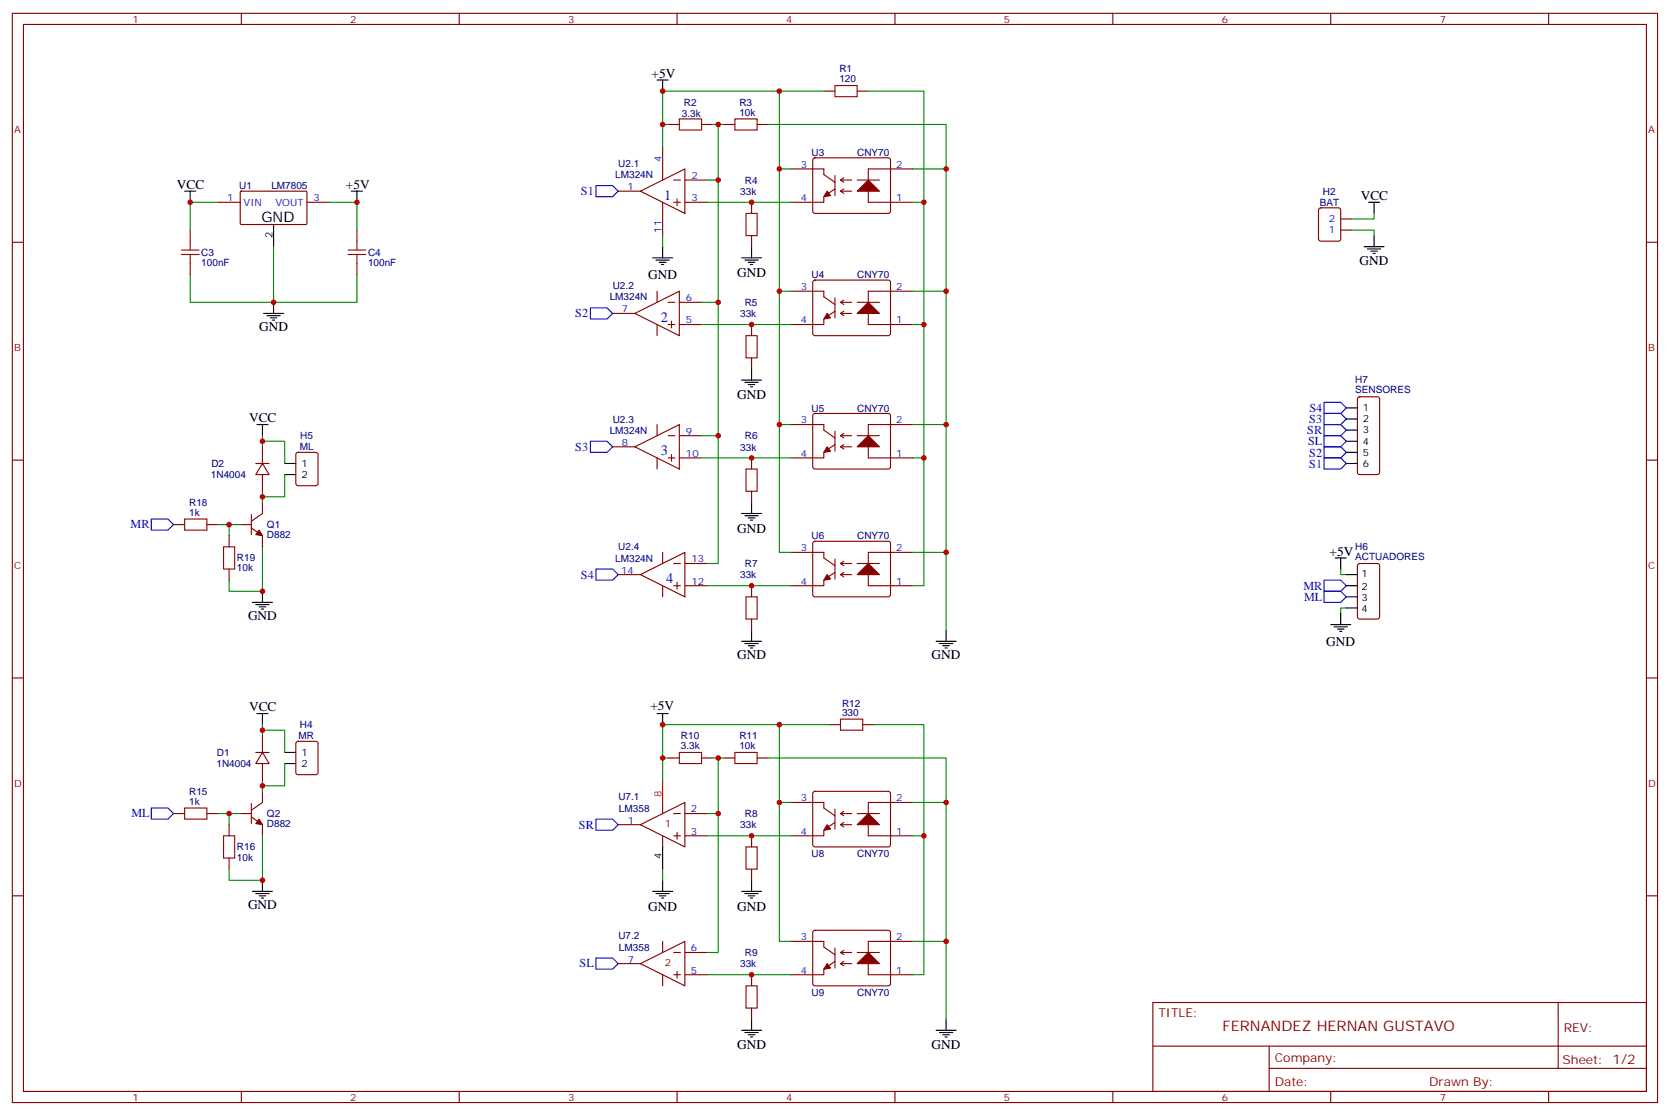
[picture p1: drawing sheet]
<svg xmlns="http://www.w3.org/2000/svg" width="530mm" height="354mm" viewBox="0 0 530 354" stroke-linecap="round" stroke-linejoin="round" font-family="sans-serif">
<g fill="none" stroke="#870000" stroke-width=".35">
<path d="M3.9 4.2h522.1v345.8h-522.1zM7.4 7.8h515.1v338.6h-515.1zM76.6 4.2v3.6M145.7 4.2v3.6M214.9 4.2v3.6M284 4.2v3.6M353.2 4.2v3.6M422.3 4.2v3.6M491.5 4.2v3.6M212.1 39.5h3.5M222.6 39.5h3.6M229.7 39.5h3.5"/>
<path d="M240.3 39.5h3.5M261.4 28.9h3.6M272 28.9h3.6M210.3 46.6v10.5M213.8 57.1h2.1M217.3 57.1h7.1M250.9 53.6h10.5v1.8l3.6 2.5M258.2 50.3l.4-.2h23.3l.5 .2 .2 .5-.1 16.5-.6 .4h-23.6l-.4-.7v-16.2zM265 55.7v6.4M265 60l-2.1 1.4M266.7 57.1h3.6M266.7 57.1l1.1 .8"/>
<path d="M267.8 56.4l-1.1 .7M267.8 60l-1.1 .7M272 57.1h7.1M289.7 53.6h-14.1v10.6h14.1M3.9 76.9h3.5M60.4 73v3.6M69.2 64.2h7M76.3 60.9l.3-.2h20.6l.2 .3-.1 10.1-.3 .2-20.6-.1-.2-.3zM97.4 64.2h7.1M113.3 73v3.6M196.2 60.7h7M203.2 60.7l14.1-7.1v14.1z"/>
<path d="M210.3 64.2v10.6M213.8 64.2h2.1M214.9 63.1v2.2M217.3 64.2h7.1M238.5 64.2v3.5M238.5 74.8v3.5M261.4 62.4v1.8h-10.5M266.7 60.7h3.6M266.7 60.7l1.1 .7M418.7 66.2l.4-.2h5.7l.6 .4 .1 9.4-.5 .7-5.9 .1-.6-.5-.1-9.4zM425.5 73h3.5M425.5 69.5h3.5"/>
<path d="M522.5 76.9h3.5M60.4 83.6v3.5M113.3 83.6v3.5M194.4 99.5h7.1M201.5 99.5l14.1-7.1v14.1zM208.5 92.4v3.6M212.1 96h2.1M215.6 96h7M250.9 92.4h10.5v1.8l3.6 2.5M258.2 89.1l.4-.2h23.3l.5 .2 .2 .5-.1 16.5-.6 .4h-23.6l-.4-.7v-16.2zM265 94.5v6.4M265 98.8l-2.1 1.4"/>
<path d="M266.7 99.5h3.6M266.7 96h3.6M266.7 96l1.1 .7M266.7 99.5l1.1 .7M267.8 95.2l-1.1 .8M267.8 98.8l-1.1 .7M272 96h7.1M289.7 92.4h-14.1v10.6h14.1M208.5 103v3.5M212.1 103h2.1M213.1 102v2.1M215.6 103h7"/>
<path d="M238.5 103v3.5M238.5 113.6v3.5M261.4 101.2v1.8h-10.5M208.5 134.8v3.5M212.1 138.3h2.1M215.6 138.3h7M250.9 134.8h10.5v1.7l3.6 2.5M258.2 131.4l.4-.2h23.3l.5 .2 .2 .5-.1 16.5-.6 .5-23.6-.1-.4-.6v-16.3zM265 136.9v6.3M266.7 138.3h3.6M266.7 138.3l1.1 .7M267.8 137.6l-1.1 .7"/>
<path d="M272 138.3h7.1M289.7 134.8h-14.1v10.5h14.1M431 126.1l.5-.2h5.6l.7 .5v23.5l-.4 .7h-5.9l-.7-.4v-23.6zM3.9 146h3.5M81.2 147.1h4.2M83.3 147.1l2.1 3.5h-4.2zM83.3 159.5v3.5l-3.5 2.5M83.3 141.8v5.3M83.3 150.6v5.3M94.1 143.8l.5-.2h5.6l.7 .4v9.5l-.4 .6-5.9 .1-.7-.5v-9.4zM194.4 141.8h7.1M201.5 141.8l14.1-7v14.1z"/>
<path d="M208.5 145.3v3.6M212.1 145.3h2.1M213.1 144.3v2.1M215.6 145.3h7M238.5 145.3v3.6M238.5 155.9v3.6M261.4 143.6v1.7h-10.5M265 141.1l-2.1 1.4M266.7 141.8h3.6M266.7 141.8l1.1 .7M267.8 141.1l-1.1 .7M522.5 146h3.5"/>
<path d="M55.1 166.5h3.5M65.7 166.5h3.5M72.7 170v3.6M76.2 166.5h3.6M79.8 167.6l3.5 2.4v3.6M79.8 163.3v6.4M210.3 175.3v3.6M213.8 178.9h2.1M217.3 178.9h7.1M250.9 175.3h10.5v1.8l3.6 2.5M258.2 172l.4-.2h23.3l.5 .2 .2 .5-.1 16.5-.6 .4h-23.6l-.4-.7v-16.2zM265 177.4v6.4"/>
<path d="M266.7 178.9h3.6M266.7 178.9l1.1 .7M267.8 178.2l-1.1 .7M272 178.9h7.1M289.7 175.3h-14.1v10.6h14.1M431 179.1l.5-.2h5.6l.7 .4v16.5l-.4 .6-5.9 .1-.7-.5v-16.4zM72.7 180.6v3.5M196.2 182.4h7M203.2 182.4l14.1-7.1v14.1zM210.3 185.9v3.5M213.8 185.9h2.1M214.9 184.9v2.1"/>
<path d="M217.3 185.9h7.1M238.5 185.9v3.5M238.5 196.5v3.5M261.4 184.1v1.8h-10.5M265 181.7l-2.1 1.4M266.7 182.4h3.6M266.7 182.4l1.1 .7M267.8 181.7l-1.1 .7M3.9 215.2h3.5M522.5 215.2h3.5M81.2 238.8h4.2M83.3 238.8l2.1 3.6h-4.2z"/>
<path d="M83.3 233.5v5.3M94.1 235.5l.5-.2h5.6l.7 .4v9.5l-.4 .6-5.9 .1-.7-.5v-9.4zM263.2 230h3.5M273.8 230h3.5M55.1 258.2h3.5M65.7 258.2h3.5M76.2 258.2h3.6M79.8 255.1v6.3M79.8 259.3l3.5 2.5v3.5M83.3 242.4v5.2M83.3 251.2v3.5l-3.5 2.5M210.3 254.7v3.5"/>
<path d="M212.1 240.6h3.5M213.8 258.2h2.1M217.3 258.2h7.1M222.6 240.6h3.6M229.7 240.6h3.5M240.3 240.6h3.5M250.9 254.7h10.5v1.8l3.6 2.4M258.2 251.4l.4-.2h23.3l.5 .2 .2 .5-.1 16.5-.6 .4h-23.6l-.4-.7v-16.2zM265 256.8v6.4M266.7 258.2h3.6M266.7 258.2l1.1 .7M267.8 257.5l-1.1 .7"/>
<path d="M272 258.2h7.1M289.7 254.7h-14.1v10.6h14.1M72.7 261.8v3.5M72.7 272.3v3.6M196.2 261.8h7M203.2 261.8l14.1-7.1v14.1zM210.3 265.3v3.5M213.8 265.3h2.1M214.9 264.2v2.1M217.3 265.3h7.1M238.5 265.3v3.5M238.5 275.9v3.5"/>
<path d="M261.4 263.5v1.8h-10.5M265 261.1l-2.1 1.4M266.7 261.8h3.6M266.7 261.8l1.1 .7M267.8 261.1l-1.1 .7M3.9 284.3h3.5M210.3 298.8v3.5M250.9 298.8h10.5v1.8l3.6 2.4M258.2 295.5l.4-.2h23.3l.5 .2 .2 .5-.1 16.5-.6 .4-23.6-.1-.4-.6v-16.2zM289.7 298.8h-14.1v10.6h14.1M522.5 284.3h3.5M196.2 305.9h7"/>
<path d="M203.2 305.9l14.1-7.1v14.1zM210.3 309.4v3.5M213.8 302.3h2.1M213.8 309.4h2.1M214.9 308.3v2.1M217.3 302.3h7.1M217.3 309.4h7.1M238.5 309.4v3.5M238.5 320v3.5M261.4 307.6v1.8h-10.5M265 300.9v6.4M265 305.2l-2.1 1.4"/>
<path d="M266.7 302.3h3.6M266.7 302.3l1.1 .7M266.7 305.9h3.6M266.7 305.9l1.1 .7M267.8 301.6l-1.1 .7M267.8 305.2l-1.1 .7M272 302.3h7.1M365.9 318.2h156.6v28.2h-156.6zM494.5 318.2v20.9M365.9 332.1h156.5M402.8 339.1h119.6M402.8 332.1v14.1"/>
<path d="M76.6 346.4v3.6M145.7 346.4v3.6M214.9 346.4v3.6M284 346.4v3.6M353.2 346.4v3.6M422.3 346.4v3.6M491.5 346.4v3.6"/>
</g>
<g fill="#870000" stroke="#870000" stroke-width=".35">
<path d="M275.6 57.1l3.5 3.6h-7.1z"/>
<path d="M262.5 60.7l1.1 1.4-2.2 .3z"/>
<path d="M272 99.5l3.6-3.5 3.5 3.5z"/>
<path d="M262.5 99.5l1.1 1.4-2.2 .3z"/>
<path d="M272 141.8l3.6-3.5 3.5 3.5z"/>
<path d="M262.5 141.8l1.1 1.4-2.2 .4z"/>
<path d="M272 182.4l3.6-3.5 3.5 3.5z"/>
<path d="M262.5 182.4l1.1 1.4-2.2 .3z"/>
<path d="M272 261.8l3.6-3.6 3.5 3.6z"/>
<path d="M262.5 261.8l1.1 1.4-2.2 .3z"/>
<path d="M272 305.9l3.6-3.6 3.5 3.6z"/>
<path d="M262.5 305.9l1.1 1.4-2.2 .3z"/>
<path d="M82.2 168.3l1.1 1.7-2.1-.3z"/>
<path d="M82.2 260l1.1 1.8-2.1-.4z"/>
</g>
<g fill="none" stroke="#000" stroke-width=".35">
<path d="M208.5 25.4h3.6M210.3 25.4v3.5M58.6 60.7h3.5M60.4 60.7v3.5M86.8 71.3v7M111.5 60.7h3.5M113.3 60.7v3.5M210.3 78.3v3.5M238.5 78.3v3.5M432.9 78.3h6.3M434 79h4.2M434.3 64.2h3.5"/>
<path d="M435 79.7h2.1M436.1 64.2v3.5M436.1 74.8v3.5M83.6 99.5h6.4M86.8 96v3.5M207.1 81.8h6.4M208.2 82.6h4.2M209.2 83.3h2.1M209.9 84h.7M235.3 81.8h6.4M236.4 82.6h4.2M237.5 83.3h2.1"/>
<path d="M238.2 84h.7M435.7 80.4h.7M84.7 100.2h4.2M85.8 100.9h2.1M86.5 101.6h.7M238.5 117.1v3.6M81.5 134.8h3.6M83.3 134.8v3.5M235.3 120.7h6.4M236.4 121.4h4.2M237.5 122.1h2.1M238.2 122.8h.7"/>
<path d="M427.2 129.5h3.6M427.2 133h3.6M427.2 136.5h3.6M90.3 147.1h3.6M90.3 150.6h3.6M238.5 159.5v3.5M427.2 147.1h3.6M427.2 140.1h3.6M427.2 143.6h3.6M235.3 163h6.4M236.4 163.7h4.2M237.5 164.4h2.1"/>
<path d="M238.2 165.1h.7M423.7 177.1h3.5M425.5 177.1v3.5M80.1 191.2h6.4M81.2 191.9h4.2M82.2 192.6h2.1M82.9 193.3h.7M83.3 187.7v3.5M422.3 198.3h6.4M423.4 199h4.2M424.4 199.7h2.1M425.5 194.7v3.6"/>
<path d="M427.2 182.4h3.6M427.2 185.9h3.6M427.2 189.4h3.6M427.2 193h3.6M235.3 203.6h6.4M236.4 204.3h4.2M237.5 205h2.1M238.2 205.7h.7M238.5 200v3.6M297.1 203.6h6.3M298.1 204.3h4.3M299.2 205h2.1"/>
<path d="M299.9 205.7h.7M300.2 200v3.6M425.1 200.4h.7M81.5 226.5h3.6M83.3 226.5v3.5M90.3 238.8h3.6M208.5 226.5h3.6M210.3 226.5v3.5M90.3 242.4h3.6M83.3 279.4v3.5M210.3 268.8v7.1M210.3 279.4v3.5"/>
<path d="M238.5 279.4v3.5M80.1 282.9h6.4M81.2 283.6h4.2M82.2 284.3h2.1M82.9 285h.7M207.1 282.9h6.4M208.2 283.6h4.2M209.2 284.3h2.1M209.9 285h.7M235.3 282.9h6.4M236.4 283.6h4.2M237.5 284.3h2.1"/>
<path d="M238.2 285h.7M235.3 327h6.4M236.4 327.7h4.2M237.5 328.4h2.1M238.2 329.1h.7M238.5 323.5v3.5M297.1 327h6.3M298.1 327.7h4.3M299.2 328.4h2.1M299.9 329.1h.7M300.2 323.5v3.5"/>
</g>
<g fill="none" stroke="#00f" stroke-width=".35">
<path d="M189.1 58.9h5.3l1.8 1.8-1.8 1.7h-5.3zM187.4 97.7h5.3l1.7 1.8-1.7 1.7h-5.3zM420.2 138.3h5.3l1.7 1.8-1.7 1.7h-5.3zM420.2 134.8h5.3l1.7 1.7-1.7 1.8h-5.3zM420.2 127.7h5.3l1.7 1.8-1.7 1.7h-5.3zM420.2 131.2h5.3l1.7 1.8-1.7 1.8h-5.3zM187.4 140.1h5.3l1.7 1.7-1.7 1.8h-5.3zM420.2 141.8h5.3l1.7 1.8-1.7 1.7h-5.3zM420.2 145.3h5.3l1.7 1.8-1.7 1.8h-5.3zM48 164.7h5.3l1.8 1.8-1.8 1.8h-5.3zM189.1 180.6h5.3l1.8 1.8-1.8 1.7h-5.3zM420.2 187.7h5.3l1.7 1.7-1.7 1.8h-5.3z"/>
<path d="M420.2 184.1h5.3l1.7 1.8-1.7 1.8h-5.3zM48 256.5h5.3l1.8 1.7-1.8 1.8h-5.3zM189.1 260h5.3l1.8 1.8-1.8 1.7h-5.3zM189.1 304.1h5.3l1.8 1.8-1.8 1.7h-5.3z"/>
</g>
<g fill="none" stroke="#008700" stroke-width=".35">
<path d="M210.3 39.5h1.8M226.2 39.5h3.5M227.9 39.5v17.6h-3.5M243.8 39.5h56.4v160.5M247.3 28.9v24.7h3.6M261.4 28.9h-51.1v17.7M275.6 28.9h17.6v157h-3.5M227.9 57.1v38.9h-5.3M247.3 53.6v38.8h3.6M289.7 53.6h10.5M69.2 64.2h-8.8v8.8M86.8 78.3v17.7"/>
<path d="M104.5 64.2h8.8v8.8M210.3 74.8v3.5M224.4 64.2h26.5M289.7 64.2h3.5M429 73h7.1v1.8M436.1 67.7v1.8h-7.1M60.4 87.1v8.9h26.4M113.3 87.1v8.9h-26.5M227.9 96v42.3h-5.3M247.3 92.4v42.4h3.6M289.7 92.4h10.5M222.6 103h28.3"/>
<path d="M289.7 103h3.5M83.3 138.3v3.5M227.9 138.3v40.6h-3.5M247.3 134.8v40.5h3.6M289.7 134.8h10.5M83.3 140.1h7v7M83.3 155.9v3.6M90.3 150.6v7.1h-7M222.6 145.3h28.3M289.7 145.3h3.5M69.2 166.5h7M72.7 166.5v3.5"/>
<path d="M83.3 173.6v14.1h-10.6v-3.6M289.7 175.3h10.5M224.4 185.9h26.5M425.5 180.6v1.8h1.7M427.2 193h-1.7v1.7M83.3 231.8h7v7M83.3 230v3.5M247.3 230v68.8h3.6M263.2 230h-52.9v17.6M277.3 230h15.9v35.3M69.2 258.2h7M72.7 258.2v3.6"/>
<path d="M83.3 247.6v3.6M90.3 242.4v7h-7M210.3 240.6h1.8M226.2 240.6h3.5M227.9 240.6v17.6h-3.5M227.9 258.2v44.1h-3.5M243.8 240.6h56.4v14.1h-10.5M247.3 254.7h3.6M300.2 254.7v44.1h-10.5M83.3 265.3v14.1h-10.6v-3.5M210.3 275.9v3.5M224.4 265.3h26.5"/>
<path d="M289.7 265.3h3.5v44.1h-3.5M300.2 298.8v24.7M224.4 309.4h26.5"/>
</g>
<path d="M210.3 247.6v7.1" fill="none" stroke="#f00" stroke-width=".35"/>
<g fill="none" stroke="#a10000" stroke-width=".35">
<path d="M215.6 37.7h7v3.6h-7zM233.2 37.7h7.1v3.6h-7.1zM265 27.2h7v3.5h-7zM57.5 79.4h5.7M60.4 76.6v2.8M110.5 79.4h5.6M113.3 76.6v2.8M236.7 67.7h3.6v7.1h-3.6zM57.5 80.8h5.7M60.4 80.8v2.8M110.5 80.8h5.6M113.3 80.8v2.8"/>
<path d="M236.7 106.5h3.6v7.1h-3.6zM236.7 148.9h3.6v7h-3.6zM58.6 164.7h7.1v3.6h-7.1zM70.9 173.6h3.6v7h-3.6zM236.7 189.4h3.6v7.1h-3.6zM215.6 238.8h7v3.6h-7zM233.2 238.8h7.1v3.6h-7.1zM266.7 228.2h7.1v3.6h-7.1zM58.6 256.5h7.1v3.5h-7.1zM70.9 265.3h3.6v7h-3.6zM236.7 268.8h3.6v7.1h-3.6zM236.7 312.9h3.6v7.1h-3.6z"/>
</g>
<g fill="#c00">
<circle cx="113.3" cy="64.2" r=".88"/>
<circle cx="83.3" cy="140.1" r=".88"/>
<circle cx="83.3" cy="231.8" r=".88"/>
<circle cx="72.7" cy="258.2" r=".88"/>
<circle cx="210.3" cy="39.5" r=".88"/>
<circle cx="210.3" cy="28.9" r=".88"/>
<circle cx="227.9" cy="39.5" r=".88"/>
<circle cx="227.9" cy="57.1" r=".88"/>
<circle cx="227.9" cy="96" r=".88"/>
<circle cx="227.9" cy="138.3" r=".88"/>
<circle cx="300.2" cy="175.3" r=".88"/>
<circle cx="300.2" cy="134.8" r=".88"/>
<circle cx="300.2" cy="92.4" r=".88"/>
<circle cx="300.2" cy="53.6" r=".88"/>
<circle cx="247.3" cy="28.9" r=".88"/>
<circle cx="247.3" cy="53.6" r=".88"/>
<circle cx="247.3" cy="92.4" r=".88"/>
<circle cx="247.3" cy="134.8" r=".88"/>
<circle cx="238.5" cy="185.9" r=".88"/>
<circle cx="238.5" cy="145.3" r=".88"/>
<circle cx="238.5" cy="103" r=".88"/>
<circle cx="238.5" cy="64.2" r=".88"/>
<circle cx="227.9" cy="240.6" r=".88"/>
<circle cx="227.9" cy="258.2" r=".88"/>
<circle cx="238.5" cy="265.3" r=".88"/>
<circle cx="238.5" cy="309.4" r=".88"/>
<circle cx="210.3" cy="240.6" r=".88"/>
<circle cx="210.3" cy="230" r=".88"/>
<circle cx="300.2" cy="254.7" r=".88"/>
<circle cx="300.2" cy="298.8" r=".88"/>
<circle cx="293.2" cy="265.3" r=".88"/>
<circle cx="247.3" cy="230" r=".88"/>
<circle cx="247.3" cy="254.7" r=".88"/>
<circle cx="293.2" cy="64.2" r=".88"/>
<circle cx="293.2" cy="103" r=".88"/>
<circle cx="293.2" cy="145.3" r=".88"/>
<circle cx="86.8" cy="96" r=".88"/>
<circle cx="60.4" cy="64.2" r=".88"/>
<circle cx="83.3" cy="249.4" r=".88"/>
<circle cx="83.3" cy="157.7" r=".88"/>
<circle cx="72.7" cy="166.5" r=".88"/>
<circle cx="83.3" cy="279.4" r=".88"/>
<circle cx="83.3" cy="187.7" r=".88"/>
</g>
<g font-size="4.6" fill="#00f">
<text x="210.8" y="63.4">1</text>
<text x="209.7" y="102.2">2</text>
<text x="209.7" y="144.5">3</text>
<text x="211.5" y="185.1">4</text>
</g>
<text font-size="4.6" x="82.9" y="70.6">GND</text>
<text font-size="4.6" fill="#800" x="388" y="327.2">FERNANDEZ HERNAN GUSTAVO</text>
<g font-size="4.2">
<text x="206.8" y="24.7">+5V</text>
<text x="56.1" y="60">VCC</text>
<text x="109.7" y="60">+5V</text>
<text x="431.8" y="63.5">VCC</text>
<text x="431.5" y="84">GND</text>
<text x="205.7" y="88.5">GND</text>
<text x="233.9" y="87.9">GND</text>
<text x="82.2" y="105.1">GND</text>
<text x="233.9" y="126.7">GND</text>
<text x="79.1" y="134.1">VCC</text>
<text x="233.9" y="169.1">GND</text>
<text x="422" y="176.4">+5V</text>
<text x="78.7" y="196.8">GND</text>
<text x="233.9" y="209.2">GND</text>
<text x="295.7" y="209.2">GND</text>
<text x="420.8" y="205">GND</text>
<text x="79.1" y="225.8">VCC</text>
<text x="206.4" y="225.3">+5V</text>
<text x="78.7" y="288.6">GND</text>
<text x="205.7" y="289">GND</text>
<text x="233.9" y="289">GND</text>
<text x="233.9" y="333.1">GND</text>
<text x="295.7" y="333.1">GND</text>
</g>
<g font-size="3.9" fill="#00f">
<text x="184.3" y="61.8">S1</text>
<text x="182.6" y="100.6">S2</text>
<text x="415.6" y="130.9">S4</text>
<text x="414.9" y="137.8">SR</text>
<text x="415.5" y="134.4">S3</text>
<text x="182.6" y="143.1">S3</text>
<text x="415.1" y="141.2">SL</text>
<text x="415.5" y="145">S2</text>
<text x="415.5" y="148.4">S1</text>
<text x="41.4" y="167.6">MR</text>
<text x="184.3" y="183.7">S4</text>
<text x="413.6" y="187.2">MR</text>
<text x="413.8" y="190.7">ML</text>
<text x="41.7" y="259.3">ML</text>
<text x="183.7" y="263">SR</text>
<text x="183.9" y="307.1">SL</text>
</g>
<g font-size="3.9" fill="#800">
<text x="367.6" y="322.8">TITLE:</text>
<text x="496.3" y="327.5">REV:</text>
<text x="404.5" y="337">Company:</text>
<text x="495.9" y="337.6">Sheet: 1/2</text>
<text x="404.5" y="344.7">Date:</text>
<text x="453.6" y="344.8">Drawn By:</text>
</g>
<g font-size="3.2" fill="#800">
<text x="42" y="7.2">1</text>
<text x="111.2" y="7.2">2</text>
<text x="180.3" y="7.2">3</text>
<text x="249.4" y="7.2">4</text>
<text x="318.6" y="7.2">5</text>
<text x="387.7" y="7.2">6</text>
<text x="456.9" y="7.2">7</text>
<text x="4.4" y="42.3">A</text>
<text x="523" y="42.3">A</text>
<text x="4.4" y="111.5">B</text>
<text x="523" y="111.5">B</text>
<text x="4.4" y="180.6">C</text>
<text x="523" y="180.6">C</text>
<text x="4.4" y="249.8">D</text>
<text x="523" y="249.8">D</text>
<text x="211" y="262.6">1</text>
<text x="211" y="306.7">2</text>
<text x="42" y="349.4">1</text>
<text x="111.2" y="349.4">2</text>
<text x="180.3" y="349.4">3</text>
<text x="249.4" y="349.4">4</text>
<text x="318.6" y="349.4">5</text>
<text x="387.7" y="349.4">6</text>
<text x="456.9" y="349.4">7</text>
</g>
<g font-size="3.2" fill="#000080">
<text x="266.4" y="22.9">R1</text>
<text x="266.4" y="26.1">120</text>
<text x="217" y="33.6">R2</text>
<text x="234.6" y="33.5">R3</text>
<text x="216.4" y="37.1">3.3k</text>
<text x="234.6" y="36.7">10k</text>
<text x="196.2" y="53">U2.1</text>
<text x="257.6" y="49.4">U3</text>
<text x="272" y="49.4">CNY70</text>
<text x="195.2" y="56.6">LM324N</text>
<text x="236.4" y="58.3">R4</text>
<text x="75.9" y="60.1">U1</text>
<text x="86.1" y="60.1">LM7805</text>
<text x="234.9" y="61.9">33k</text>
<text x="418.8" y="65.4">BAT</text>
<text x="419.9" y="61.8">H2</text>
<text x="63.9" y="81.2">C3</text>
<text x="116.8" y="81.2">C4</text>
<text x="63.9" y="84.4">100nF</text>
<text x="116.8" y="84.4">100nF</text>
<text x="257.6" y="88.3">U4</text>
<text x="272" y="88.3">CNY70</text>
<text x="193.5" y="95.3">LM324N</text>
<text x="194.5" y="91.8">U2.2</text>
<text x="234.9" y="100.6">33k</text>
<text x="236.4" y="97.1">R5</text>
<text x="430.1" y="124.9">SENSORES</text>
<text x="430.1" y="121.7">H7</text>
<text x="257.5" y="130.6">U5</text>
<text x="272" y="130.6">CNY70</text>
<text x="193.5" y="137.7">LM324N</text>
<text x="194.5" y="134.1">U2.3</text>
<text x="95.1" y="142.9">ML</text>
<text x="95.3" y="139.4">H5</text>
<text x="234.9" y="143">33k</text>
<text x="236.4" y="139.5">R6</text>
<text x="67.1" y="148.2">D2</text>
<text x="66.9" y="151.8">1N4004</text>
<text x="60" y="160.5">R18</text>
<text x="60" y="163.7">1k</text>
<text x="84.7" y="167.7">Q1</text>
<text x="84.7" y="170.6">D882</text>
<text x="257.6" y="171.2">U6</text>
<text x="272" y="171.2">CNY70</text>
<text x="75.2" y="178.2">R19</text>
<text x="195.3" y="178.2">LM324N</text>
<text x="196.2" y="174.7">U2.4</text>
<text x="236.4" y="180">R7</text>
<text x="430.1" y="177.8">ACTUADORES</text>
<text x="430.1" y="174.6">H6</text>
<text x="75.2" y="181.3">10k</text>
<text x="234.9" y="183.5">33k</text>
<text x="267.2" y="227.2">330</text>
<text x="267.2" y="224.3">R12</text>
<text x="95.2" y="231.1">H4</text>
<text x="94.8" y="234.7">MR</text>
<text x="216.1" y="237.8">3.3k</text>
<text x="216.1" y="234.6">R10</text>
<text x="234.6" y="237.8">10k</text>
<text x="234.6" y="234.6">R11</text>
<text x="68.7" y="243.5">1N4004</text>
<text x="68.8" y="240">D1</text>
<text x="60" y="255.4">1k</text>
<text x="60" y="252.2">R15</text>
<text x="196.2" y="254.1">U7.1</text>
<text x="196.4" y="257.6">LM358</text>
<text x="84.7" y="262.4">D882</text>
<text x="84.7" y="259.4">Q2</text>
<text x="234.9" y="262.9">33k</text>
<text x="236.4" y="259.4">R8</text>
<text x="75.2" y="269.9">R16</text>
<text x="75.2" y="273.1">10k</text>
<text x="257.6" y="271.9">U8</text>
<text x="272" y="271.9">CNY70</text>
<text x="196.2" y="298.2">U7.2</text>
<text x="196.4" y="301.7">LM358</text>
<text x="236.4" y="303.5">R9</text>
<text x="234.9" y="307">33k</text>
<text x="257.6" y="316">U9</text>
<text x="272" y="316">CNY70</text>
</g>
<g font-size="3.2" fill="#00f">
<text x="209.9" y="51.5" transform="rotate(-90 209.9 51.5)">4</text>
<text x="254.1" y="53.3">3</text>
<text x="284.4" y="53.3">2</text>
<text x="219.5" y="56.8">2</text>
<text x="72.1" y="63.9">1</text>
<text x="77.3" y="65.3">VIN</text>
<text x="87.4" y="65.3">VOUT</text>
<text x="99.5" y="63.9">3</text>
<text x="199.1" y="60.3">1</text>
<text x="219.5" y="63.9">3</text>
<text x="254.1" y="63.9">4</text>
<text x="284.4" y="63.9">1</text>
<text x="421.7" y="70.6">2</text>
<text x="209.9" y="73.9" transform="rotate(-90 209.9 73.9)">11</text>
<text x="421.7" y="74.1">1</text>
<text x="217.7" y="95.6">6</text>
<text x="254.1" y="92.1">3</text>
<text x="284.4" y="92.1">2</text>
<text x="197.3" y="99.1">7</text>
<text x="217.7" y="102.7">5</text>
<text x="254.1" y="102.7">4</text>
<text x="284.4" y="102.7">1</text>
<text x="217.7" y="137.9">9</text>
<text x="254.1" y="134.4">3</text>
<text x="284.4" y="134.4">2</text>
<text x="197.3" y="141.5">8</text>
<text x="217.7" y="145">10</text>
<text x="254.1" y="145">4</text>
<text x="284.4" y="145">1</text>
<text x="219.5" y="178.5">13</text>
<text x="254.1" y="175">3</text>
<text x="284.4" y="175">2</text>
<text x="197.1" y="182">14</text>
<text x="219.5" y="185.6">12</text>
<text x="254.1" y="185.6">4</text>
<text x="284.4" y="185.6">1</text>
<text x="219.3" y="257.9">2</text>
<text x="254.1" y="254.4">3</text>
<text x="284.4" y="254.4">2</text>
<text x="199.3" y="261.4">1</text>
<text x="219.3" y="264.9">3</text>
<text x="254.1" y="264.9">4</text>
<text x="284.4" y="264.9">1</text>
<text x="254.1" y="298.5">3</text>
<text x="284.4" y="298.5">2</text>
<text x="199.3" y="305.5">7</text>
<text x="219.3" y="302">6</text>
<text x="219.3" y="309">5</text>
<text x="254.1" y="309">4</text>
<text x="284.4" y="309">1</text>
</g>
<g font-size="3.2">
<text x="86.5" y="75.4" transform="rotate(-90 86.5 75.4)">2</text>
<text x="432.5" y="130.5">1</text>
<text x="432.5" y="134.1">2</text>
<text x="432.5" y="137.6">3</text>
<text x="432.5" y="141.1">4</text>
<text x="95.6" y="148.2">1</text>
<text x="432.5" y="144.6">5</text>
<text x="432.5" y="148.2">6</text>
<text x="95.6" y="151.7">2</text>
<text x="432.1" y="183.1">1</text>
<text x="432.1" y="187.3">2</text>
<text x="432.1" y="190.9">3</text>
<text x="432.1" y="194.4">4</text>
<text x="95.6" y="239.9">1</text>
<text x="95.6" y="243.4">2</text>
<text x="209.9" y="272.6" transform="rotate(-90 209.9 272.6)">4</text>
</g>
<text font-size="3.2" fill="#f00" x="209.9" y="252.9" transform="rotate(-90 209.9 252.9)">8</text>
</svg>
